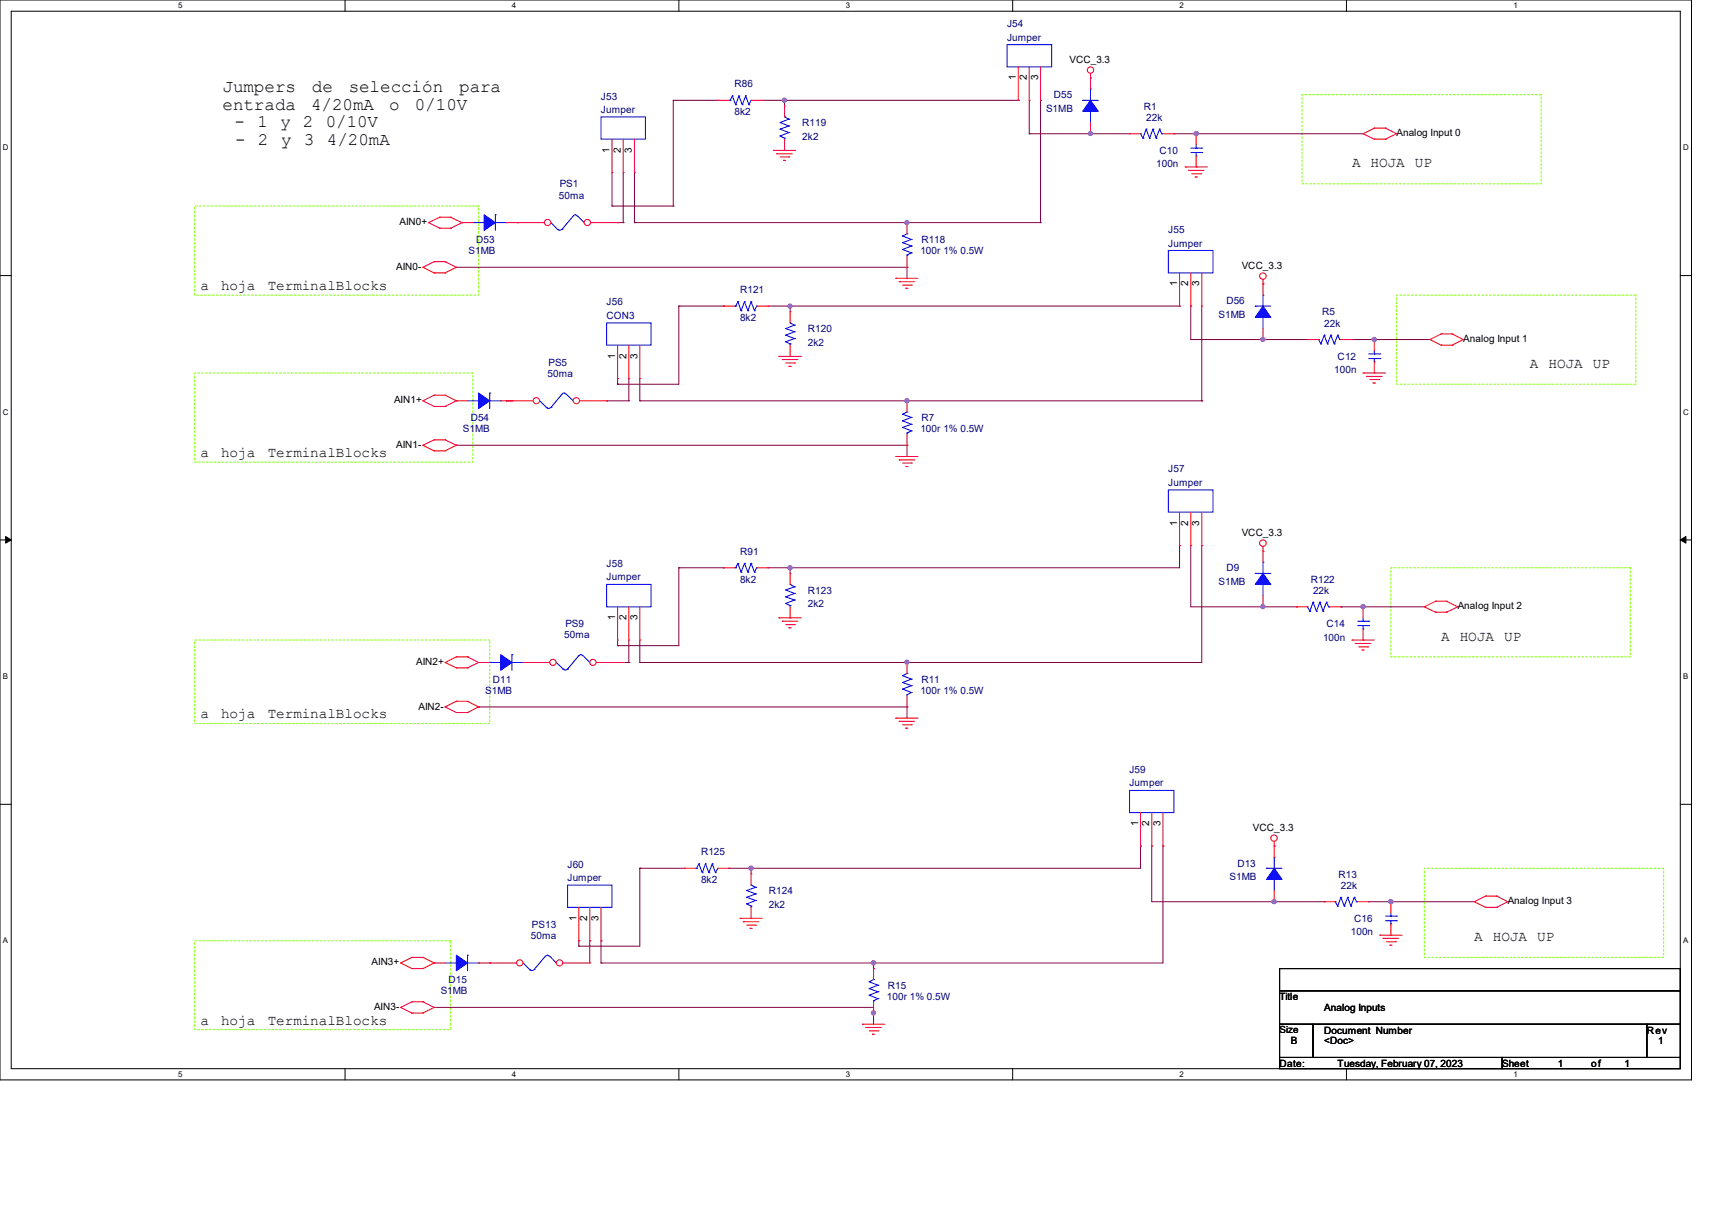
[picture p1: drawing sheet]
<svg xmlns="http://www.w3.org/2000/svg" width="297mm" height="210mm" viewBox="0 0 297 210" stroke-linecap="round" stroke-linejoin="round" font-family="sans-serif">
<path d="M0 0h293.5v187.3h-293.5zM1.9 1.9h289.6v183.4h-289.6z" fill="none" stroke="#000" stroke-width=".17"/>
<g fill="#fff">
<path d="M30.9 .2h.8v1.5h-.8z"/>
<path d="M30.9 185.5h.8v1.6h-.8z"/>
</g>
<path d="M59.9 0v1.9M59.9 185.3v2" fill="none" stroke="#000" stroke-width=".17"/>
<g fill="#fff">
<path d="M88.8 .2h.8v1.5h-.8z"/>
<path d="M88.8 185.5h.8v1.6h-.8z"/>
</g>
<path d="M117.8 0v1.9M117.8 185.3v2" fill="none" stroke="#000" stroke-width=".17"/>
<g fill="#fff">
<path d="M146.7 .2h.8v1.5h-.8z"/>
<path d="M146.7 185.5h.8v1.6h-.8z"/>
</g>
<path d="M175.7 0v1.9M175.7 185.3v2" fill="none" stroke="#000" stroke-width=".17"/>
<g fill="#fff">
<path d="M204.6 .2h.8v1.5h-.8z"/>
<path d="M204.6 185.5h.8v1.6h-.8z"/>
</g>
<path d="M233.6 0v1.9M233.6 185.3v2" fill="none" stroke="#000" stroke-width=".17"/>
<g fill="#fff">
<path d="M262.6 .2h.7v1.5h-.7z"/>
<path d="M262.6 185.5h.7v1.6h-.7z"/>
<path d="M.5 24.8h1v1.6h-1z"/>
<path d="M292 24.8h1v1.6h-1z"/>
<path d="M.5 70.7h1v1.5h-1z"/>
<path d="M292 70.7h1v1.5h-1z"/>
</g>
<path d="M0 47.8h1.9M291.5 47.8h2" fill="none" stroke="#000" stroke-width=".17"/>
<g fill="#fff">
<path d="M.5 116.5h.9v1.6h-.9z"/>
<path d="M292 116.5h.9v1.6h-.9z"/>
</g>
<path d="M0 93.6h1.9M291.5 93.6h2" fill="none" stroke="#000" stroke-width=".17"/>
<path d="M1 93l.9 .6-.9 .6zM291.5 93.6l1-.6v1.2z" fill="#000" stroke="#000" stroke-width=".17"/>
<g fill="#fff">
<path d="M.5 162.4h.9v1.5h-.9z"/>
<path d="M292 162.4h.9v1.5h-.9z"/>
</g>
<path d="M0 139.5h1.9M291.5 139.5h2M222 168h69.5v3.8h-69.5zM222 171.8h69.5v5.8h-69.5zM222 177.6h5.8v5.8h-5.8zM227.8 177.6h57.9v5.8h-57.9zM285.7 177.6h5.8v5.8h-5.8zM222 183.4h38.6v1.9h-38.6zM260.6 183.4h30.9v1.9h-30.9z" fill="none" stroke="#000" stroke-width=".17"/>
<path d="M225.9 16.4h41.5v15.5h-41.5zM33.8 35.7h49.2v15.5h-49.2zM242.3 51.2h41.5v15.4h-41.5zM33.8 64.7h48.2v15.4h-48.2zM241.3 98.5h41.5v15.4h-41.5zM33.8 111h51.2v14.5h-51.2zM247.1 150.6h41.5v15.4h-41.5zM33.8 163.2h44.4v15.4h-44.4z" fill="none" stroke="#80ff00" stroke-width=".17" stroke-dasharray=".3"/>
<g fill="none" stroke="#800040" stroke-width=".17">
<path d="M116.8 17.4h.1M116.8 17.4v18.3M116.8 17.4h7.7M124.5 17.4h.1M132.2 17.4h44.5M136.1 17.4h.1M136.1 17.4v1M176.7 17.4h.1M178.6 17.4v5.8M180.5 17.4h.1M180.5 17.4v21.2M106.2 35.7h.1"/>
<path d="M106.2 29.9v5.8M106.2 35.7h10.6M107.1 38.6h.1M107.1 38.6h1M108.1 38.6h.1M108.1 29.9v8.7M110.1 38.6h.1M110.1 38.6h70.4M110.1 29.9v8.7M116.8 35.7h.1M157.4 38.6h.1M178.6 23.2h.1"/>
<path d="M178.6 23.2h17.4M180.5 38.6h.1M189.2 23.2h.1M203.7 23.2h.1M203.7 23.2h32.8M207.5 23.2h.1M79.2 46.4h.1M79.2 46.4h78.2M117.8 53.1h.1M117.8 53.1h7.7M117.8 53.1v13.5h-10.7M125.5 53.1h.1"/>
<path d="M133.2 53.1h71.4M137.1 53.1h.1M137.1 53.1v1M157.4 46.4h.1M157.4 46.4v1.9M204.6 53.1h.1M206.6 53.1h.1M206.6 53.1v5.8h20.2M208.5 53.1v16.4M219.1 58.9h.1M226.8 58.9h.1M234.6 58.9h13.5"/>
<path d="M238.4 58.9h.1M79.2 77.2h.1M79.2 77.2h78.2M87.8 69.5h.1M87.8 69.5h1M105.2 69.5h.1M105.2 69.5h3.9M107.1 66.6h.1M107.1 65.7v.9M109.1 69.5h.1M109.1 65.7v3.8M111 69.5h.1"/>
<path d="M111 69.5h97.5M111 65.7v3.8M157.4 69.5h.1M157.4 77.2h.1M157.4 77.2v2M208.5 69.5h.1M117.8 98.5h.1M117.8 98.5v13.5h-10.7M117.8 98.5h7.7M125.5 98.5h.1M137.1 98.5h.1M137.1 98.5v.9"/>
<path d="M204.6 94.6h.1M204.6 94.6v3.9h-71.4M206.6 94.6h.1M206.6 94.6v10.6h18.3M208.5 94.6h.1M208.5 94.6v20.3h-97.5M90.8 114.9h.1M90.8 114.9h1.9M107.1 112h.1M107.1 111v1M108.1 114.9h1M109.1 114.9h.1"/>
<path d="M109.1 111v3.9M111 114.9h.1M111 111v3.9M157.4 114.9h.1M219.1 105.2h.1M224.9 105.2h.1M232.6 105.2h.1M232.6 105.2h14.5M236.5 105.2h.1M83 122.6h.1M83 122.6h74.4M157.4 122.6h.1"/>
<path d="M157.4 122.6v1.9M111 150.6h.1M111 150.6v13.5h-10.6M111 150.6h7.7M126.4 150.6h.1M130.3 150.6h.1M130.3 150.6v1M197.9 146.7h.1M197.9 146.7v3.9h-71.5M199.8 146.7h.1M199.8 146.7v9.7h29.9M201.8 146.7h.1"/>
<path d="M201.8 146.7v20.3h-97.5M221.1 156.4h.1M229.7 156.4h.1M237.4 156.4h18.4M241.3 156.4h.1M75.3 174.7h.1M75.3 174.7h76.3v2.9M100.4 163.2h.1M100.4 164.1h.1M100.4 163.2v.9M102.3 163.2h.1M102.3 163.2v3.8"/>
<path d="M104.3 167h.1M104.3 163.2h.1M104.3 163.2v3.8M151.6 167h.1M151.6 175.7h.1M151.6 168h.1M151.6 167v1"/>
</g>
<g fill="#f0f" stroke="#f0f" stroke-width=".17">
<circle cx="151.5" cy="167" r=".36"/>
<circle cx="157.3" cy="69.5" r=".36"/>
<circle cx="157.3" cy="38.6" r=".36"/>
<circle cx="136.1" cy="17.4" r=".36"/>
<circle cx="189.2" cy="23.2" r=".36"/>
<circle cx="137.1" cy="53.1" r=".36"/>
<circle cx="137.1" cy="98.4" r=".36"/>
<circle cx="157.3" cy="114.9" r=".36"/>
<circle cx="130.3" cy="150.6" r=".37"/>
<circle cx="151.5" cy="175.7" r=".36"/>
<circle cx="219.1" cy="58.9" r=".36"/>
<circle cx="219.1" cy="105.2" r=".36"/>
<circle cx="221" cy="156.4" r=".37"/>
<circle cx="207.5" cy="23.2" r=".37"/>
<circle cx="238.4" cy="58.9" r=".36"/>
<circle cx="236.5" cy="105.2" r=".37"/>
<circle cx="241.3" cy="156.4" r=".37"/>
</g>
<g fill="none" stroke="#f00" stroke-width=".17">
<path d="M189.2 13.5h.1M189.2 12.7v.8M74.3 38.6h.1M74.3 38.6l2 1M76.3 39.6h.1M76.3 37.7h.1M76.3 39.6h1.9M76.3 37.7h1.9M76.3 37.7l-2 .9M78.2 39.6h.1M78.2 37.7h.1M78.2 37.7l1.9 .9"/>
<path d="M80.1 38.6h.1M80.1 38.6l-1.9 1M134.2 26.1h.1M134.2 26.1h3.8M134.7 26.7h.1M134.7 26.7h2.8M135.3 27.2h1.6M135.9 27.8h.1M135.9 27.8h.4M136.9 27.2h.1M196 23.2h.1M196 23.2h1.9"/>
<path d="M201.8 23.2h1.9M203.7 23.2h.1M205.6 29h.1M205.6 29h3.9M206.2 29.5h.1M206.2 29.5h2.7M206.8 30.1h1.5M207.3 30.7h.1M207.3 30.7h.4M207.5 23.2h.1M207.5 29h.1M207.5 23.2v1.9"/>
<path d="M207.5 27.1v1.9M208.3 30.1h.1M236.5 23.2h.1M236.5 23.2l1.9 .9M238.4 22.2h.1M238.4 24.1h.1M238.4 22.2h2M238.4 22.2l-1.9 1M238.4 24.1h2M240.4 22.2h.1M240.4 24.1h.1M240.4 22.2l1.9 1"/>
<path d="M242.3 23.2h.1M242.3 23.2l-1.9 .9M73.4 46.4h.1M73.4 46.4l1.9 .9M75.3 47.3h.1M75.3 45.4h.1M75.3 47.3h1.9M75.3 45.4h1.9M75.3 45.4l-1.9 1M77.2 47.3h.1M77.2 45.4h.1M77.2 45.4l2 1"/>
<path d="M79.2 46.4h.1M79.2 46.4l-2 .9M125.5 53.1h.1M125.5 53.1h1.9M131.3 53.1h1.9M133.2 53.1h.1M137.1 54.1h.1M137.1 54.1v1.9M137.1 59.9v1.9M155.4 48.3h.1M155.4 48.3h3.9M156 48.9h.1"/>
<path d="M156 48.9h2.7M156.6 49.4h1.5M157.1 50h.1M157.1 50h.4M158.1 49.4h.1M219.1 49.2h.1M219.1 48.5v.7M238.4 58.9h.1M238.4 58.9v1.9M248.1 58.9h.1M248.1 58.9l1.9 1M250 57.9h.1"/>
<path d="M250 59.9h.1M250 57.9h1.9M250 57.9l-1.9 1M250 59.9h1.9M251.9 57.9h.1M251.9 59.9h.1M251.9 57.9l2 1M253.9 58.9h.1M253.9 58.9l-2 1M73.4 69.5h.1M73.4 77.2h.1M73.4 69.5l1.9 1"/>
<path d="M73.4 77.2l1.9 1M75.3 70.5h.1M75.3 68.5h.1M75.3 78.2h.1M75.3 76.3h.1M75.3 70.5h1.9M75.3 68.5h1.9M75.3 68.5l-1.9 1M75.3 78.2h1.9M75.3 76.3h1.9M75.3 76.3l-1.9 .9M77.2 70.5h.1"/>
<path d="M77.2 68.5h.1M77.2 78.2h.1M77.2 76.3h.1M77.2 68.5l2 1M77.2 76.3l2 .9M79.2 69.5h.1M79.2 77.2h.1M79.2 69.5l-2 1M79.2 77.2l-2 1M135.1 61.8h.1M135.1 61.8h3.9M135.7 62.4h.1"/>
<path d="M135.7 62.4h2.7M136.3 62.9h1.5M136.9 63.5h.1M136.9 63.5h.4M137.1 61.8h.1M137.8 62.9h.1M155.4 79.2h.1M155.4 79.2h3.9M156 79.8h.1M156 79.8h2.7M236.5 64.7h.1M236.5 64.7h3.9"/>
<path d="M237.1 65.3h.1M237.1 65.3h2.7M237.7 65.8h1.5M238.2 66.4h.1M238.2 66.4h.4M238.4 64.7h.1M238.4 62.7v2M239.2 65.8h.1M156.6 80.3h1.5M157.1 80.9h.1M157.1 80.9h.4M158.1 80.3h.1"/>
<path d="M219.1 95.6h.1M219.1 94.8v.8M77.2 114.9h.1M77.2 114.9l2 .9M79.2 115.8h.1M79.2 113.9h.1M79.2 115.8h1.9M79.2 113.9h1.9M79.2 113.9l-2 1M81.1 115.8h.1M81.1 113.9h.1M81.1 113.9l1.9 1"/>
<path d="M83 114.9h.1M83 114.9l-1.9 .9M135.1 107.1h.1M135.1 107.1h3.9M135.7 107.7h.1M135.7 107.7h2.7M136.3 108.3h1.5M136.9 108.9h.1M136.9 108.9h.4M137.8 108.3h.1M234.6 111h.1M234.6 111h3.8"/>
<path d="M235.1 111.6h.1M235.1 111.6h2.7M235.7 112.2h1.6M236.3 112.7h.1M236.3 112.7h.4M236.5 105.2h.1M236.5 111h.1M236.5 105.2v1.9M236.5 109.1v1.9M237.3 112.2h.1M247.1 105.2h.1M247.1 105.2l1.9 1"/>
<path d="M249 104.3h.1M249 106.2h.1M249 104.3h2M249 104.3l-1.9 .9M249 106.2h2M251 104.3h.1M251 106.2h.1M251 104.3l1.9 .9M252.9 105.2h.1M252.9 105.2l-1.9 1M77.2 122.6h.1M77.2 122.6l2 1"/>
<path d="M79.2 123.6h.1M79.2 121.6h.1M79.2 123.6h1.9M79.2 121.6h1.9M79.2 121.6l-2 1M81.1 123.6h.1M81.1 121.6h.1M81.1 121.6l1.9 1M83 122.6h.1M83 122.6l-1.9 1M155.4 124.5h.1M155.4 124.5h3.9"/>
<path d="M156 125.1h.1M156 125.1h2.7M156.6 125.7h1.5M157.1 126.3h.1M157.1 126.3h.4M158.1 125.7h.1M128.4 159.3h.1M128.4 159.3h3.8M128.9 159.9h.1M128.9 159.9h2.8M221.1 146.7h.1M221.1 146v.7"/>
<path d="M241.3 156.4h.1M241.3 156.4v1.9M255.8 156.4h.1M255.8 156.4l1.9 1M257.7 155.4h.1M257.7 157.4h.1M257.7 155.4h2M257.7 155.4l-1.9 1M257.7 157.4h2M259.7 155.4h.1M259.7 157.4h.1M259.7 155.4l1.9 1"/>
<path d="M261.6 156.4h.1M261.6 156.4l-1.9 1M69.5 167h.1M69.5 174.7h.1M69.5 167l2 1M69.5 174.7l2 1M71.5 168h.1M71.5 166h.1M71.5 175.7h.1M71.5 173.7h.1M71.5 168h1.9M71.5 166h1.9"/>
<path d="M71.5 166l-2 1M71.5 175.7h1.9M71.5 173.7h1.9M71.5 173.7l-2 1M73.4 168h.1M73.4 166h.1M73.4 175.7h.1M73.4 173.7h.1M73.4 166l1.9 1M73.4 173.7l1.9 1M75.3 167h.1M75.3 174.7h.1"/>
<path d="M75.3 167l-1.9 1M75.3 174.7l-1.9 1M129.5 160.4h1.6M130.1 161h.1M130.1 161h.4M131.1 160.4h.1M149.6 177.6h.1M149.6 177.6h3.9M150.2 178.2h.1M150.2 178.2h2.7M150.8 178.8h1.5M151.3 179.4h.1"/>
<path d="M151.3 179.4h.5M152.3 178.8h.1M239.4 162.2h.1M239.4 162.2h3.8M239.9 162.7h.1M239.9 162.7h2.8M240.5 163.3h1.6M241.1 163.9h.1M241.1 163.9h.4M241.3 162.2h.1M241.3 160.2v2M242.1 163.3h.1"/>
<circle cx="189.2" cy="12.1" r=".55"/>
<circle cx="219.1" cy="47.9" r=".56"/>
<circle cx="219.1" cy="94.2" r=".56"/>
<circle cx="221" cy="145.4" r=".55"/>
</g>
<g fill="none" stroke="#00f" stroke-width=".17">
<path d="M197.9 23.2h.1M197.9 23.2l.4 .8M198.3 24h.1M198.8 22.4h.1M198.8 22.4l.6 1.6M198.8 22.4l-.5 1.6M199.4 24h.1M200 22.4h.1M200 22.4l.6 1.6M200 22.4l-.6 1.6M200.6 24h.1M201.2 22.4h.1"/>
<path d="M201.2 22.4l.3 .8M201.2 22.4l-.6 1.6M201.5 23.2h.1M201.5 23.2h.3M206.6 25.7h1.9M206.6 26.5h1.9M207.5 27.1h.1M207.5 25.7h.1M207.5 25.1v.6M207.5 26.5v.6M208.5 25.7h.1M208.5 26.5h.1"/>
<path d="M127.4 53.1h.2M127.6 53.1h.1M128 52.3h.1M128 52.3l-.4 .8M128 52.3l.6 1.6M128.6 53.9h.1M129.2 52.3h.1M129.2 52.3l-.6 1.6M129.2 52.3l.6 1.6M129.8 53.9h.1M130.3 52.3h.1M130.3 52.3l-.5 1.6"/>
<path d="M130.3 52.3l.6 1.6M130.9 53.9h.1M131.3 53.1h.1M131.3 53.1l-.4 .8M136.3 59.3h.1M136.3 58.1h.1M136.3 57h.1M136.3 59.3l.8 .3M136.3 58.1l1.5 .6M136.3 57l1.5 .5M137.1 56h.1M137.1 59.6h.1"/>
<path d="M137.1 56l.7 .4M137.1 59.6v.3M137.8 58.7h.1M137.8 57.5h.1M137.8 56.4h.1M137.8 58.7l-1.5 .6M137.8 57.5l-1.5 .6M137.8 56.4l-1.5 .6M237.4 61.4h2M237.4 62.2h2M238.4 62.7h.1M238.4 61.4h.1"/>
<path d="M238.4 60.8v.6M238.4 62.2v.5M239.4 61.4h.1M239.4 62.2h.1M235.5 107.7h1.9M235.5 108.5h1.9M236.5 109.1h.1M236.5 107.7h.1M236.5 107.1v.6M236.5 108.5v.6M237.4 107.7h.1M237.4 108.5h.1"/>
<path d="M240.4 158.9h1.9M240.4 159.7h1.9M241.3 158.9h.1M241.3 158.3v.6M241.3 159.7v.5M242.3 158.9h.1M242.3 159.7h.1M90.8 167l1.1 1.1M91.9 168.1h.1M92.7 168.1h.1M92.7 168.2l-.4 .1-.4-.1M94.6 165.8l-1.9 2.3"/>
<path d="M94.7 165.8l.3-.1 .3 .2M95.4 165.8l1.1 1.2M96.5 167h.1M241.3 160.2h.1"/>
</g>
<circle cx="90.2" cy="167" r=".54" fill="#fff" stroke="#f00" stroke-width=".17"/>
<path d="M85 167h.1M85 167h4.6" fill="none" stroke="#f00" stroke-width=".17"/>
<circle cx="97.1" cy="167" r=".54" fill="#fff" stroke="#f00" stroke-width=".17"/>
<g fill="none" stroke="#f00" stroke-width=".17">
<path d="M124.5 17.4h.1M124.5 17.4h1.9M130.3 17.4h1.9M132.2 17.4h.1M176.7 17.4h.1M176.7 11.6v5.8M178.6 17.4h.1M178.6 11.6v5.8M180.5 17.4h.1M180.5 11.6v5.8M106.2 29.9h.1M106.2 24.1v5.8"/>
<path d="M108.1 29.9h.1M108.1 24.1v5.8M110.1 29.9h.1M110.1 24.1v5.8M107.1 59.9v5.8M109.1 59.9v5.8M111 59.9v5.8M107.1 65.7h.1M109.1 65.7h.1M111 65.7h.1M83 114.9h.1M83 114.9h2"/>
<path d="M90.8 114.9h1.9M92.7 114.9h.1M130.3 151.6h.1M130.3 159.3h.1M130.3 151.6v1.9M130.3 157.4v1.9M97.7 167h4.6M102.3 167h.1M151.6 168h.1M151.6 175.7h.1M151.6 168v1.9M151.6 173.7v2"/>
</g>
<g fill="none" stroke="#00f" stroke-width=".17">
<path d="M126.4 17.4h.3M126.7 17.4h.1M127 16.6h.1M127 16.6l-.3 .8M127 16.6l.6 1.6M127.6 18.2h.1M128.2 16.6h.1M128.2 16.6l-.6 1.6M128.2 16.6l.6 1.6M128.8 18.2h.1M129.4 16.6h.1M129.4 16.6l-.6 1.6"/>
<path d="M129.4 16.6l.5 1.6M129.9 18.2h.1M130.3 17.4h.1M130.3 17.4l-.4 .8M174.7 7.7h7.8v3.9h-7.8zM104.3 20.3h7.7v3.8h-7.7zM105.2 56h7.7v3.9h-7.7zM93.6 69.5l1.2 1.2M94.8 70.7h.1M95.6 70.6l-.4 .2-.4-.1M95.6 70.7h.1M97.5 68.4l-1.9 2.3"/>
<path d="M97.5 68.4l.4-.2 .3 .2M98.3 68.4l1.1 1.1M99.4 69.5h.1M85 114.9h1.9M86.9 114.9h.1M88.8 113.5h.1M88.8 113.5v2.7M88.8 114.9h2M90.8 114.9h.1M129.5 156.8h.1M129.5 155.6h.1M129.5 154.4h.1"/>
<path d="M129.5 156.8l.8 .3M129.5 155.6l1.6 .6M129.5 154.4l1.6 .6M130.3 153.5h.1M130.3 157.1h.1M130.3 153.5l.8 .4M130.3 157.1v.3M131.1 156.2h.1M131.1 155h.1M131.1 153.9h.1M131.1 156.2l-1.6 .6M131.1 155l-1.6 .6"/>
<path d="M131.1 153.9l-1.6 .5M150.8 172.6h.1M150.8 171.4h.1M150.8 170.3h.1M150.8 172.6l1.5 .6M150.8 171.4l1.5 .6M150.8 170.3l1.5 .6M151.6 169.9h.1M151.6 173.6h.1M151.6 169.9l-.8 .4M151.6 173.6v.1M152.3 173.2h.1"/>
<path d="M152.3 172h.1M152.3 170.9h.1M152.3 173.2l-.7 .4M152.3 172l-1.5 .6M152.3 170.9l-1.5 .5"/>
</g>
<path d="M86.9 113.5l1.9 1.4-1.9 1.3z" fill-rule="evenodd" fill="#00f" stroke="#00f" stroke-width=".17"/>
<circle cx="93.1" cy="69.5" r=".54" fill="#fff" stroke="#f00" stroke-width=".17"/>
<path d="M87.8 69.5h.1M87.8 69.5h4.7" fill="none" stroke="#f00" stroke-width=".17"/>
<circle cx="100" cy="69.5" r=".54" fill="#fff" stroke="#f00" stroke-width=".17"/>
<g fill="none" stroke="#f00" stroke-width=".17">
<path d="M136.1 18.4h.1M136.1 18.4v1.9M189.2 13.5h.1M189.2 13.5v2M80.1 38.6h.1M80.1 38.6h1.9M87.8 38.6h2M89.8 38.6h.1M136.1 26.1h.1M136.1 24.1v2M157.4 38.6h.1M157.4 38.6v2"/>
<path d="M189.2 23.2h.1M189.2 21.3v1.9M157.4 46.4h.1M157.4 44.4v2M204.6 53.1h.1M204.6 47.3v5.8M206.6 53.1h.1M206.6 47.3v5.8M208.5 53.1h.1M208.5 47.3v5.8M219.1 58.9h.1M219.1 49.2h.1"/>
<path d="M219.1 49.2v2M219.1 57v1.9M226.8 58.9h.1M226.8 58.9h2M232.6 58.9h2M234.6 58.9h.1M100.6 69.5h4.6M105.2 69.5h.1M157.4 69.5h.1M157.4 77.2h.1M157.4 69.5v2M157.4 75.3v1.9"/>
<path d="M125.5 98.5h.1M125.5 98.5h1.9M131.3 98.5h1.9M133.2 98.5h.1M137.1 99.4h.1M137.1 99.4v1.9M204.6 94.6h.1M204.6 88.8v5.8M206.6 94.6h.1M206.6 88.8v5.8M208.5 94.6h.1M208.5 88.8v5.8"/>
<path d="M219.1 95.6h.1M219.1 95.6v1.9M107.1 111h.1M107.1 105.2v5.8M109.1 111h.1M109.1 105.2v5.8M111 111h.1M111 105.2v5.8M137.1 107.1h.1M137.1 105.2v1.9M157.4 114.9h.1M157.4 114.9v1.9"/>
<path d="M219.1 105.2h.1M219.1 103.3v1.9M224.9 105.2h.1M224.9 105.2h1.9M230.7 105.2h1.9M232.6 105.2h.1M157.4 122.6h.1M157.4 120.6v2M100.4 157.4v5.8M102.3 157.4v5.8M104.3 157.4v5.8M118.7 150.6h.1"/>
<path d="M118.7 150.6h1.9M124.5 150.6h1.9M126.4 150.6h.1M197.9 146.7h.1M197.9 140.9v5.8M199.8 146.7h.1M199.8 140.9v5.8M201.8 146.7h.1M201.8 140.9v5.8M221.1 156.4h.1M221.1 146.7h.1M221.1 146.7v2"/>
<path d="M221.1 154.4v2M229.7 156.4h.1M229.7 156.4h1.9M235.5 156.4h1.9M237.4 156.4h.1M75.3 167h.1M75.3 167h1.9M83 167h2M85 167h.1M100.4 163.2h.1M102.3 163.2h.1M104.3 163.2h.1"/>
</g>
<g fill="none" stroke="#00f" stroke-width=".17">
<path d="M187.8 17.4h.1M187.8 17.4h2.7M189.2 19.3h.1M189.2 15.5h.1M189.2 15.5v1.9M189.2 19.3v2M82 38.6h2M84 38.6h.1M85.9 37.3h.1M85.9 37.3v2.7M85.9 38.6h1.9M87.8 38.6h.1"/>
<path d="M135.3 23.6h.1M135.3 22.4h.1M135.3 21.3h.1M135.3 23.6l.8 .4M135.3 22.4l1.6 .6M135.3 21.3l1.6 .5M136.1 20.3h.1M136.1 24h.1M136.1 20.3l.8 .4M136.1 24v.1M136.9 23h.1M136.9 21.8h.1"/>
<path d="M136.9 20.7h.1M136.9 23l-1.6 .6M136.9 21.8l-1.6 .6M136.9 20.7l-1.6 .6M156.6 43.3h.1M156.6 42.1h.1M156.6 40.9h.1M156.6 43.3l1.5 .6M156.6 42.1l1.5 .6M156.6 40.9l1.5 .6M157.4 40.6h.1M157.4 44.2h.1"/>
<path d="M157.4 44.2v.2M157.4 40.6l-.8 .3M158.1 43.9h.1M158.1 42.7h.1M158.1 41.5h.1M158.1 43.9l-.7 .3M158.1 42.7l-1.5 .6M158.1 41.5l-1.5 .6M202.7 43.4h7.7v3.9h-7.7zM217.8 53.1h.1M217.8 53.1h2.7M219.1 55h.1"/>
<path d="M219.1 51.2h.1M219.1 51.2v1.9M219.1 55v2M228.8 58.9h.1M228.8 58.9l.4 .7M229.2 59.6h.1M229.7 58.1h.1M229.7 58.1l.6 1.5M229.7 58.1l-.5 1.5M230.3 59.6h.1M230.9 58.1h.1M230.9 58.1l.6 1.5"/>
<path d="M230.9 58.1l-.6 1.5M231.5 59.6h.1M232.1 58.1h.1M232.1 58.1l.4 .8M232.1 58.1l-.6 1.5M232.5 58.9h.1M156.6 74.1h.1M156.6 73h.1M156.6 71.8h.1M156.6 74.1l1.5 .6M156.6 73l1.5 .6M156.6 71.8l1.5 .6"/>
<path d="M157.4 71.5h.1M157.4 75.1h.1M157.4 71.5l-.8 .3M157.4 75.1v.2M158.1 74.7h.1M158.1 73.6h.1M158.1 72.4h.1M158.1 74.7l-.7 .4M158.1 73.6l-1.5 .5M158.1 72.4l-1.5 .6M127.4 98.5h.2M127.6 98.5h.1"/>
<path d="M128 97.7h.1M128 97.7l-.4 .8M128 97.7l.6 1.5M128.6 99.2h.1M129.2 97.7h.1M129.2 97.7l-.6 1.5M129.2 97.7l.6 1.5M129.8 99.2h.1M130.3 97.7h.1M130.3 97.7l-.5 1.5M130.3 97.7l.6 1.5M130.9 99.2h.1"/>
<path d="M131.3 98.5h.1M131.3 98.5l-.4 .7M202.7 85h7.7v3.8h-7.7zM217.8 99.4h.1M217.8 99.4h2.7M219.1 97.5h.1M219.1 97.5v1.9M96.5 114.9l1.2 1.1M97.7 116h.1M98.5 116h.1M98.5 116l-.4 .2-.4-.1M100.4 113.7l-1.9 2.3"/>
<path d="M100.5 113.7l.3-.2 .3 .2M101.2 113.7l1.1 1.2M102.3 114.9h.1M105.2 101.3h7.7v3.9h-7.7zM136.3 104.6h.1M136.3 103.5h.1M136.3 102.3h.1M136.3 104.6l.8 .4M136.3 103.5l1.5 .6M136.3 102.3l1.5 .6M137.1 101.3h.1M137.1 105h.1"/>
<path d="M137.1 101.3l.7 .5M137.1 105v.2M137.8 104.1h.1M137.8 102.9h.1M137.8 101.8h.1M137.8 104.1l-1.5 .5M137.8 102.9l-1.5 .6M137.8 101.8l-1.5 .5M156.6 119.5h.1M156.6 118.4h.1M156.6 117.2h.1M156.6 119.5l1.5 .6"/>
<path d="M156.6 118.4l1.5 .5M156.6 117.2l1.5 .6M157.4 116.8h.1M157.4 116.8l-.8 .4M158.1 118.9h.1M158.1 117.8h.1M158.1 118.9l-1.5 .6M158.1 117.8l-1.5 .6M219.1 101.3h.1M219.1 101.3v2M226.8 105.2h.1M226.8 105.2l.4 .8"/>
<path d="M227.2 106h.1M227.8 104.4h.1M227.8 104.4l.6 1.6M227.8 104.4l-.6 1.6M228.4 106h.1M229 104.4h.1M229 104.4l.5 1.6M229 104.4l-.6 1.6M229.5 106h.1M230.1 104.4h.1M230.1 104.4l.4 .8M230.1 104.4l-.6 1.6"/>
<path d="M230.5 105.2h.1M230.5 105.2h.2M157.4 120.5h.1M157.4 120.5v.1M158.1 120.1h.1M158.1 120.1l-.7 .4M196 137.1h7.7v3.8h-7.7zM98.5 153.5h7.7v3.9h-7.7zM120.6 150.6h.3M120.9 150.6h.1M121.2 149.8h.1M121.2 149.8l-.3 .8"/>
<path d="M121.2 149.8l.6 1.5M121.8 151.3h.1M122.4 149.8h.1M122.4 149.8l-.6 1.5M122.4 149.8l.6 1.5M123 151.3h.1M123.6 149.8h.1M123.6 149.8l-.6 1.5M123.6 149.8l.5 1.5M124.1 151.3h.1M124.5 150.6h.1M124.5 150.6l-.4 .7"/>
<path d="M219.7 150.6h.1M219.7 150.6h2.7M221.1 152.5h.1M221.1 148.7h.1M221.1 148.7v1.9M221.1 152.5v1.9M231.6 156.4h.1M231.6 156.4l.5 .7M232.1 157.1h.1M232.6 155.6h.1M232.6 155.6l.6 1.5M232.6 155.6l-.5 1.5"/>
<path d="M233.2 157.1h.1M233.8 155.6h.1M233.8 155.6l.6 1.5M233.8 155.6l-.6 1.5M234.4 157.1h.1M234.9 155.6h.1M234.9 155.6l.4 .8M234.9 155.6l-.5 1.5M235.3 156.4h.1M235.3 156.4h.2M77.2 167h2M79.2 167h.1"/>
<path d="M81.1 165.7h.1M81.1 165.7v2.7M81.1 167h1.9M83 167h.1"/>
</g>
<g fill="#00f" stroke="#00f" stroke-width=".17">
<path d="M221.1 150.6l1.3 1.9h-2.7z" fill-rule="evenodd"/>
<path d="M84 37.3l1.9 1.3-1.9 1.4z" fill-rule="evenodd"/>
<path d="M219.1 99.4l1.4 1.9h-2.7z" fill-rule="evenodd"/>
<path d="M79.2 165.7l1.9 1.3-1.9 1.4z" fill-rule="evenodd"/>
<path d="M219.1 53.1l1.4 1.9h-2.7z" fill-rule="evenodd"/>
<path d="M189.2 17.4l1.3 1.9h-2.7z" fill-rule="evenodd"/>
</g>
<circle cx="95.9" cy="114.9" r=".54" fill="#fff" stroke="#f00" stroke-width=".17"/>
<path d="M90.8 114.9h.1M90.8 114.9h4.6" fill="none" stroke="#f00" stroke-width=".17"/>
<circle cx="102.9" cy="114.9" r=".54" fill="#fff" stroke="#f00" stroke-width=".17"/>
<path d="M103.5 114.9h4.6M108.1 114.9h.1" fill="none" stroke="#f00" stroke-width=".17"/>
<path d="M95.6 38.6l1.1 1.2M96.7 39.8h.1M97.5 39.8l-.4 .1-.4-.1M97.5 39.8h.1M100.1 37.5l-.3-.2-.2 .1-2.1 2.4M100.2 37.5l1.1 1.1M101.3 38.6h.1" fill="none" stroke="#00f" stroke-width=".17"/>
<circle cx="95" cy="38.6" r=".54" fill="#fff" stroke="#f00" stroke-width=".17"/>
<path d="M89.8 38.6h.1M89.8 38.6h4.6" fill="none" stroke="#f00" stroke-width=".17"/>
<circle cx="101.9" cy="38.6" r=".54" fill="#fff" stroke="#f00" stroke-width=".17"/>
<path d="M102.5 38.6h4.6M107.1 38.6h.1M79.2 69.5h.1M79.2 69.5h1.9M86.9 69.5h1.9M88.8 69.5h.1" fill="none" stroke="#f00" stroke-width=".17"/>
<path d="M81.1 69.5h1.9M83 69.5h.1M85 68.2h.1M85 68.2v2.7M85 69.5h1.9M86.9 69.5h.1" fill="none" stroke="#00f" stroke-width=".17"/>
<path d="M83 68.2l2 1.3-2 1.4z" fill-rule="evenodd" fill="#00f" stroke="#00f" stroke-width=".17"/>
<g fill="#f0f" stroke="#f0f" stroke-width=".17">
<circle cx="151.5" cy="167" r=".36"/>
<circle cx="157.3" cy="69.5" r=".36"/>
<circle cx="157.3" cy="38.6" r=".36"/>
<circle cx="136.1" cy="17.4" r=".36"/>
<circle cx="189.2" cy="23.2" r=".36"/>
<circle cx="137.1" cy="53.1" r=".36"/>
<circle cx="137.1" cy="98.4" r=".36"/>
<circle cx="157.3" cy="114.9" r=".36"/>
<circle cx="130.3" cy="150.6" r=".37"/>
<circle cx="151.5" cy="175.7" r=".36"/>
<circle cx="219.1" cy="58.9" r=".36"/>
<circle cx="219.1" cy="105.2" r=".36"/>
<circle cx="221" cy="156.4" r=".37"/>
<circle cx="207.5" cy="23.2" r=".37"/>
<circle cx="238.4" cy="58.9" r=".36"/>
<circle cx="236.5" cy="105.2" r=".37"/>
<circle cx="241.3" cy="156.4" r=".37"/>
</g>
<g font-size="3">
<text x="38.6" y="16">Jumpers</text>
<text x="54.1" y="16">de</text>
<text x="60.5" y="16">selección</text>
<text x="79.7" y="16">para</text>
<text x="38.6" y="19">entrada</text>
<text x="40.7" y="22.1">-</text>
<text x="44.7" y="22.1">1 y 2</text>
<text x="54" y="19">4/20mA</text>
<text x="56.5" y="22.1">0/10V</text>
<text x="67.5" y="19">o</text>
<text x="72" y="19">0/10V</text>
<text x="40.8" y="25.1">-</text>
<text x="44.7" y="25.1">2</text>
<text x="48.7" y="25.1">y</text>
<text x="52.7" y="25.1">3</text>
<text x="56.7" y="25.1">4/20mA</text>
</g>
<g font-size="2.5">
<text x="234.6" y="29">A HOJA</text>
<text x="245.5" y="29">UP</text>
<text x="34.8" y="50.2">a</text>
<text x="38.4" y="50.2">hoja</text>
<text x="46.4" y="50.2">TerminalBlocks</text>
<text x="265.4" y="63.8">A HOJA</text>
<text x="276.3" y="63.8">UP</text>
<text x="34.8" y="79.2">a</text>
<text x="38.4" y="79.2">hoja</text>
<text x="46.4" y="79.2">TerminalBlocks</text>
<text x="250" y="111.1">A HOJA</text>
<text x="260.9" y="111.1">UP</text>
<text x="34.8" y="124.6">a</text>
<text x="38.4" y="124.6">hoja</text>
<text x="46.4" y="124.6">TerminalBlocks</text>
<text x="255.8" y="163.2">A HOJA</text>
<text x="266.7" y="163.2">UP</text>
<text x="34.8" y="177.7">a</text>
<text x="38.4" y="177.7">hoja</text>
<text x="46.4" y="177.7">TerminalBlocks</text>
</g>
<g font-size="1.7" fill="#000080">
<text x="174.7" y="4.7">J54</text>
<text x="174.7" y="7">Jumper</text>
<text x="104.3" y="17.3">J53</text>
<text x="127.4" y="15.2">R86</text>
<text x="182.8" y="17.1">D55</text>
<text x="104.3" y="19.6">Jumper</text>
<text x="127.4" y="20">8k2</text>
<text x="139.2" y="21.9">R119</text>
<text x="181.5" y="19.4">S1MB</text>
<text x="198.5" y="19">R1</text>
<text x="198.8" y="20.9">22k</text>
<text x="139.2" y="24.2">2k2</text>
<text x="200.6" y="29">100n</text>
<text x="201.2" y="26.7">C10</text>
<text x="96.9" y="34.5">50ma</text>
<text x="97.1" y="32.5">PS1</text>
<text x="202.7" y="40.4">J55</text>
<text x="81.3" y="44.1">S1MB</text>
<text x="82.6" y="42.2">D53</text>
<text x="159.7" y="44.1">100r 1% 0.5W</text>
<text x="159.8" y="42.2">R118</text>
<text x="202.7" y="42.8">Jumper</text>
<text x="105.2" y="53">J56</text>
<text x="128.4" y="50.8">R121</text>
<text x="212.8" y="52.8">D56</text>
<text x="105.2" y="55.3">CON3</text>
<text x="128.4" y="55.7">8k2</text>
<text x="140.2" y="57.6">R120</text>
<text x="140.2" y="59.9">2k2</text>
<text x="211.4" y="55.1">S1MB</text>
<text x="229.4" y="54.7">R5</text>
<text x="229.7" y="56.6">22k</text>
<text x="95" y="65.3">50ma</text>
<text x="95.2" y="63.4">PS5</text>
<text x="231.5" y="64.8">100n</text>
<text x="232.1" y="62.4">C12</text>
<text x="80.3" y="75">S1MB</text>
<text x="81.7" y="73.1">D54</text>
<text x="159.7" y="75">100r 1% 0.5W</text>
<text x="159.8" y="73.1">R7</text>
<text x="202.7" y="81.9">J57</text>
<text x="202.7" y="84.2">Jumper</text>
<text x="105.2" y="98.3">J58</text>
<text x="105.2" y="100.7">Jumper</text>
<text x="128.4" y="96.2">R91</text>
<text x="128.4" y="101">8k2</text>
<text x="211.4" y="101.4">S1MB</text>
<text x="212.8" y="99.1">D9</text>
<text x="227.4" y="101">R122</text>
<text x="140.2" y="103">R123</text>
<text x="140.2" y="105.3">2k2</text>
<text x="227.8" y="103">22k</text>
<text x="97.9" y="110.7">50ma</text>
<text x="98.1" y="108.8">PS9</text>
<text x="229.5" y="111.1">100n</text>
<text x="230.1" y="108.8">C14</text>
<text x="85.5" y="118.4">D11</text>
<text x="159.8" y="118.4">R11</text>
<text x="84.2" y="120.4">S1MB</text>
<text x="159.7" y="120.4">100r 1% 0.5W</text>
<text x="196" y="134.1">J59</text>
<text x="196" y="136.4">Jumper</text>
<text x="121.6" y="148.3">R125</text>
<text x="98.5" y="150.4">J60</text>
<text x="98.5" y="152.8">Jumper</text>
<text x="121.6" y="153.2">8k2</text>
<text x="133.4" y="155.1">R124</text>
<text x="213.3" y="152.6">S1MB</text>
<text x="214.7" y="150.3">D13</text>
<text x="232.2" y="152.2">R13</text>
<text x="232.6" y="154.1">22k</text>
<text x="92.3" y="160.9">PS13</text>
<text x="133.4" y="157.4">2k2</text>
<text x="234.9" y="159.9">C16</text>
<text x="92.1" y="162.8">50ma</text>
<text x="234.4" y="162.2">100n</text>
<text x="76.5" y="172.5">S1MB</text>
<text x="77.8" y="170.5">D15</text>
<text x="153.9" y="173.4">100r 1% 0.5W</text>
<text x="154" y="171.5">R15</text>
</g>
<g font-size="1.7">
<text x="185.5" y="10.9">VCC_3.3</text>
<text x="176.2" y="13.9" transform="rotate(-90 176.2 13.9)">1</text>
<text x="178.1" y="13.9" transform="rotate(-90 178.1 13.9)">2</text>
<text x="180.1" y="13.9" transform="rotate(-90 180.1 13.9)">3</text>
<text x="242.3" y="23.6">Analog Input 0</text>
<text x="105.7" y="26.5" transform="rotate(-90 105.7 26.5)">1</text>
<text x="107.7" y="26.5" transform="rotate(-90 107.7 26.5)">2</text>
<text x="109.6" y="26.5" transform="rotate(-90 109.6 26.5)">3</text>
<text x="69.3" y="39.1">AIN0+</text>
<text x="68.7" y="46.8">AIN0-</text>
<text x="215.4" y="46.6">VCC_3.3</text>
<text x="204.2" y="49.7" transform="rotate(-90 204.2 49.7)">1</text>
<text x="206.2" y="49.7" transform="rotate(-90 206.2 49.7)">2</text>
<text x="208.1" y="49.7" transform="rotate(-90 208.1 49.7)">3</text>
<text x="253.9" y="59.3">Analog Input 1</text>
<text x="106.7" y="62.2" transform="rotate(-90 106.7 62.2)">1</text>
<text x="108.7" y="62.2" transform="rotate(-90 108.7 62.2)">2</text>
<text x="110.6" y="62.2" transform="rotate(-90 110.6 62.2)">3</text>
<text x="68.4" y="70">AIN1+</text>
<text x="68.7" y="77.7">AIN1-</text>
<text x="204.2" y="91.1" transform="rotate(-90 204.2 91.1)">1</text>
<text x="206.2" y="91.1" transform="rotate(-90 206.2 91.1)">2</text>
<text x="208.1" y="91.1" transform="rotate(-90 208.1 91.1)">3</text>
<text x="215.4" y="92.9">VCC_3.3</text>
<text x="106.7" y="107.6" transform="rotate(-90 106.7 107.6)">1</text>
<text x="108.7" y="107.6" transform="rotate(-90 108.7 107.6)">2</text>
<text x="110.6" y="107.6" transform="rotate(-90 110.6 107.6)">3</text>
<text x="252.9" y="105.7">Analog Input 2</text>
<text x="72.2" y="115.3">AIN2+</text>
<text x="72.6" y="123.1">AIN2-</text>
<text x="197.4" y="143.3" transform="rotate(-90 197.4 143.3)">1</text>
<text x="199.4" y="143.3" transform="rotate(-90 199.4 143.3)">2</text>
<text x="201.3" y="143.3" transform="rotate(-90 201.3 143.3)">3</text>
<text x="217.4" y="144.1">VCC_3.3</text>
<text x="100" y="159.7" transform="rotate(-90 100 159.7)">1</text>
<text x="101.9" y="159.7" transform="rotate(-90 101.9 159.7)">2</text>
<text x="103.8" y="159.7" transform="rotate(-90 103.8 159.7)">3</text>
<text x="261.6" y="156.8">Analog Input 3</text>
<text x="64.5" y="167.4">AIN3+</text>
<text x="222" y="173.4">Title</text>
<text x="64.9" y="175.2">AIN3-</text>
<text x="222" y="179.2">Size</text>
<text x="229.7" y="175.3">Analog Inputs</text>
<text x="229.7" y="179.2">Document Number</text>
<text x="285.7" y="179.2">Rev</text>
<text x="222" y="185">Date:</text>
<text x="223.9" y="181.1">B</text>
<text x="229.7" y="181.1">&lt;Doc&gt;</text>
<text x="232.1" y="185">Tuesday, February 07, 2023</text>
<text x="260.6" y="185">Sheet</text>
<text x="270.2" y="185">1</text>
<text x="276.1" y="185">of</text>
<text x="281.8" y="185">1</text>
<text x="287.7" y="181.1">1</text>
</g>
<g font-size="1.4">
<text x="30.9" y="1.4">5</text>
<text x="88.8" y="1.4">4</text>
<text x="146.7" y="1.4">3</text>
<text x="204.6" y="1.4">2</text>
<text x="262.6" y="1.4">1</text>
<text x=".5" y="26.1">D</text>
<text x="292" y="26.1">D</text>
<text x=".5" y="71.9">C</text>
<text x="292" y="71.9">C</text>
<text x=".5" y="117.8">B</text>
<text x="292" y="117.8">B</text>
<text x=".5" y="163.6">A</text>
<text x="292" y="163.6">A</text>
<text x="30.9" y="186.8">5</text>
<text x="88.8" y="186.8">4</text>
<text x="146.7" y="186.8">3</text>
<text x="204.6" y="186.8">2</text>
<text x="262.6" y="186.8">1</text>
</g>
</svg>
